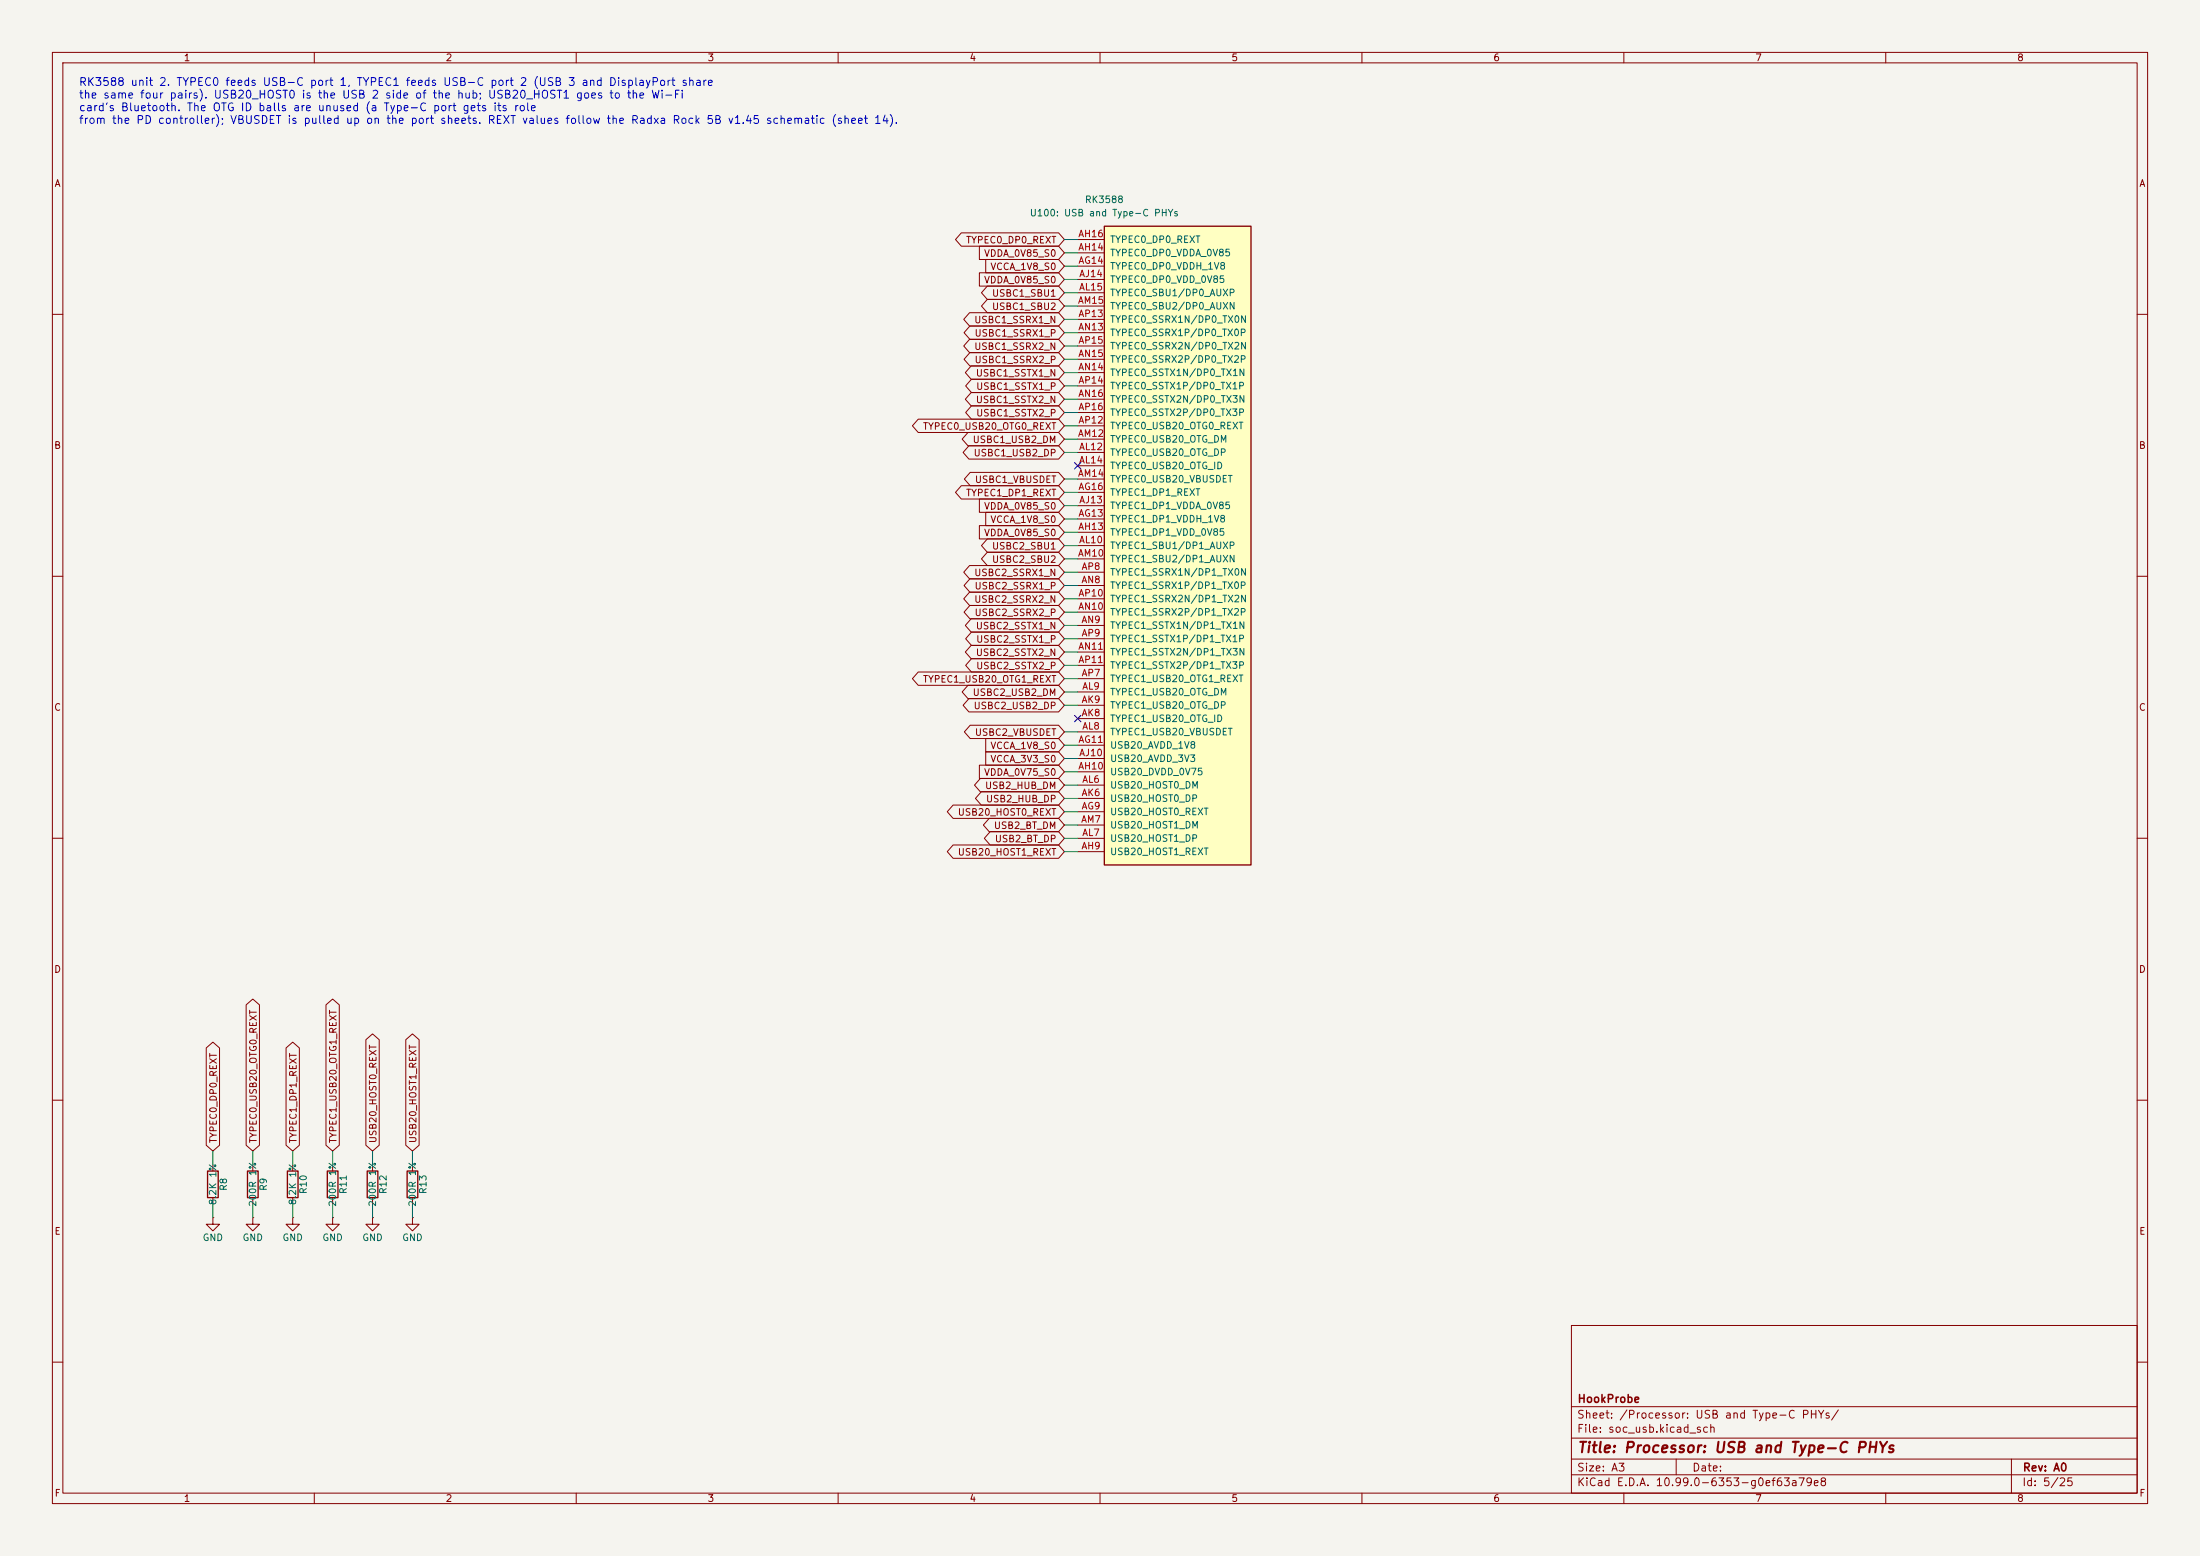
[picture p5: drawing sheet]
<svg xmlns="http://www.w3.org/2000/svg" width="420mm" height="297mm" viewBox="0 0 420 297" stroke-linecap="round" stroke-linejoin="round" font-family="sans-serif">
<path d="M0 0h420v297h-420z" fill="#f5f4ef" stroke="#f5f4ef" stroke-width=".19"/>
<g fill="none" stroke="#840000" stroke-width=".19">
<path d="M10 10h400v277h-400zM12 12h396v273h-396zM60 10v2M110 10v2M160 10v2M210 10v2M260 10v2M310 10v2M360 10v2M10 60h2M408 60h2M10 110h2"/>
<path d="M408 110h2M10 160h2M408 160h2M10 210h2M408 210h2M40.6 232.4v1.3h1.3l-1.3 1.2-1.2-1.2h1.2M40.6 232.4h.1M40.6 222.2v1.3M40.6 228.6v1.3M48.3 232.4v1.3h1.2l-1.2 1.2-1.3-1.2h1.3M48.3 232.4h.1M48.3 222.2v1.3"/>
<path d="M48.3 228.6v1.3M55.9 232.4v1.3h1.2l-1.2 1.2-1.3-1.2h1.3M55.9 232.4h.1M55.9 222.2v1.3M55.9 228.6v1.3M63.5 232.4v1.3h1.3l-1.3 1.2-1.3-1.2h1.3M63.5 232.4h.1M63.5 222.2v1.3M63.5 228.6v1.3M71.1 232.4v1.3h1.3l-1.3 1.2-1.3-1.2h1.3M71.1 232.4h.1M78.7 232.4v1.3h1.3l-1.3 1.2-1.2-1.2h1.2"/>
<path d="M78.7 232.4h.1M78.7 222.2v1.3M78.7 228.6v1.3M300 253h108v32h-108zM10 260h2M300 278.5h108M300 274.5h108M300 268.5h108M320 278.5v3M384 278.5v6.5M408 260h2M60 285v2"/>
<path d="M110 285v2M160 285v2M210 285v2M260 285v2M300 281.5h108M310 285v2M360 285v2"/>
</g>
<path d="M39.6 223.5h2.1v5.1h-2.1zM47.2 223.5h2.1v5.1h-2.1zM54.9 223.5h2v5.1h-2zM62.5 223.5h2v5.1h-2zM77.7 223.5h2.1v5.1h-2.1z" fill="none" stroke="#840000" stroke-width=".25"/>
<path d="M210.8 43.2h28v121.9h-28z" fill="#ffffc2"/>
<path d="M210.8 43.2h28v121.9h-28zM70.1 223.5h2v5.1h-2z" fill="none" stroke="#840000" stroke-width=".25"/>
<g fill="none" stroke="#840000" stroke-width=".19">
<path d="M183.5 44.4h18.6l1.1 1.3-1.1 1.3h-18.6l-1.1-1.3zM185.1 59.7h17l1.1 1.3-1.1 1.2h-17l-1.1-1.2zM187 47h15.1l1.1 1.3-1.1 1.2h-15.1zM187 52.1h15.1l1.1 1.2-1.1 1.3h-15.1zM188.2 49.5h13.9l1.1 1.3-1.1 1.3h-13.9zM188.5 54.6h13.6l1.1 1.3-1.1 1.3h-13.6l-1.1-1.3zM188.5 57.1h13.6l1.1 1.3-1.1 1.3h-13.6l-1.1-1.3zM205.7 50.8h5.1M205.7 48.3h5.1M205.7 45.7h5.1M205.7 53.3h5.1M205.7 55.9h5.1"/>
<path d="M205.7 58.4h5.1M185.1 64.8h17l1.1 1.2-1.1 1.3h-17l-1.1-1.3zM185.2 62.2h16.9l1.1 1.3-1.1 1.3h-16.9l-1.2-1.3zM185.2 67.3h16.9l1.1 1.3-1.1 1.3h-16.9l-1.2-1.3zM185.4 69.8h16.7l1.1 1.3-1.1 1.3h-16.7l-1.1-1.3zM185.4 74.9h16.7l1.1 1.3-1.1 1.3h-16.7l-1.1-1.3zM185.5 72.4h16.6l1.1 1.3-1.1 1.2h-16.6l-1.2-1.2zM185.5 77.5h16.6l1.1 1.2-1.1 1.3h-16.6l-1.2-1.3zM205.7 63.5h5.1M205.7 71.1h5.1M205.7 68.6h5.1M205.7 76.2h5.1"/>
<path d="M205.7 61h5.1M205.7 73.7h5.1M205.7 66h5.1M205.7 78.7h5.1M175.3 80h26.8l1.1 1.3-1.1 1.3h-26.8l-1.1-1.3zM183.5 92.7h18.6l1.1 1.3-1.1 1.3h-18.6l-1.1-1.3zM184.8 82.5h17.3l1.1 1.3-1.1 1.3h-17.3l-1.1-1.3zM185 85.1h17.1l1.1 1.3-1.1 1.2h-17.1l-1.1-1.2zM185.2 90.2h16.9l1.1 1.2-1.1 1.3h-16.9l-1.1-1.3zM187 95.2h15.1l1.1 1.3-1.1 1.3h-15.1zM188.2 97.8h13.9l1.1 1.3-1.1 1.2h-13.9zM205.7 99.1h5.1"/>
<path d="M205.7 94h5.1M205.7 96.5h5.1M205.7 86.4h5.1M205.7 88.9h5.1M205.7 83.8h5.1M205.7 91.4h5.1M205.7 81.3h5.1M185.1 113h17l1.1 1.3-1.1 1.3h-17l-1.1-1.3zM185.1 107.9h17l1.1 1.3-1.1 1.3h-17l-1.1-1.3zM185.2 115.6h16.9l1.1 1.2-1.1 1.3h-16.9l-1.2-1.3zM185.2 110.5h16.9l1.1 1.3-1.1 1.2h-16.9l-1.2-1.2zM185.4 118.1h16.7l1.1 1.3-1.1 1.3h-16.7l-1.1-1.3z"/>
<path d="M187 100.3h15.1l1.1 1.3-1.1 1.3h-15.1zM188.5 105.4h13.6l1.1 1.3-1.1 1.3h-13.6l-1.1-1.3zM188.5 102.9h13.6l1.1 1.2-1.1 1.3h-13.6l-1.1-1.3zM205.7 101.6h5.1M205.7 104.1h5.1M205.7 106.7h5.1M205.7 111.8h5.1M205.7 119.4h5.1M205.7 116.8h5.1M205.7 109.2h5.1M205.7 114.3h5.1M175.3 128.3h26.8l1.1 1.2-1.1 1.3h-26.8l-1.1-1.3z"/>
<path d="M184.8 130.8h17.3l1.1 1.3-1.1 1.3h-17.3l-1.1-1.3zM185 133.3h17.1l1.1 1.3-1.1 1.3h-17.1l-1.1-1.3zM185.2 138.4h16.9l1.1 1.3-1.1 1.3h-16.9l-1.1-1.3zM185.4 123.2h16.7l1.1 1.3-1.1 1.2h-16.7l-1.1-1.2zM185.5 120.6h16.6l1.1 1.3-1.1 1.3h-16.6l-1.2-1.3zM185.5 125.7h16.6l1.1 1.3-1.1 1.3h-16.6l-1.2-1.3zM205.7 137.2h5.1M205.7 134.6h5.1M205.7 139.7h5.1M205.7 132.1h5.1M205.7 124.5h5.1M205.7 129.5h5.1"/>
<path d="M205.7 121.9h5.1M205.7 127h5.1M181.9 153.7h20.2l1.1 1.2-1.1 1.3h-20.2l-1.1-1.3zM187 146h15.1l1.1 1.3-1.1 1.3h-15.1zM187.1 148.6h15l1.1 1.3-1.1 1.2h-15l-1.1-1.2zM187.3 151.1h14.8l1.1 1.3-1.1 1.3h-14.8l-1.1-1.3zM188.2 143.5h13.9l1.1 1.3-1.1 1.3h-13.9zM188.2 141h13.9l1.1 1.2-1.1 1.3h-13.9zM188.8 156.2h13.3l1.1 1.3-1.1 1.3h-13.3l-1.1-1.3zM189 158.7h13.1l1.1 1.3-1.1 1.3h-13.1l-1.1-1.3zM205.7 154.9h5.1M205.7 142.2h5.1"/>
<path d="M205.7 147.3h5.1M205.7 144.8h5.1M205.7 152.4h5.1M205.7 149.9h5.1M205.7 157.5h5.1M181.9 161.3h20.2l1.1 1.3-1.1 1.2h-20.2l-1.1-1.2zM205.7 162.6h5.1M205.7 160h5.1M47 191.8l1.3-1.1 1.2 1.1v26.8l-1.2 1.1-1.3-1.1zM62.2 191.8l1.3-1.1 1.3 1.1v26.8l-1.3 1.1-1.3-1.1zM69.8 198.5l1.3-1.2 1.3 1.2v20.1l-1.3 1.1-1.3-1.1zM77.5 198.5l1.2-1.2 1.3 1.2v20.1l-1.3 1.1-1.2-1.1z"/>
<path d="M39.4 200l1.2-1.1 1.3 1.1v18.6l-1.3 1.1-1.2-1.1zM54.6 200l1.3-1.1 1.3 1.1v18.6l-1.3 1.1-1.3-1.1zM71.1 222.2v1.3M71.1 228.6v1.3"/>
</g>
<g fill="none" stroke="#009600" stroke-width=".19">
<path d="M203.2 58.4h2.5M203.2 55.9h2.5M203.2 53.3h2.5M203.2 50.8h2.5M203.2 48.3h2.5M203.2 45.7h2.5M203.2 78.7h2.5M203.2 76.2h2.5M203.2 73.7h2.5M203.2 71.1h2.5M203.2 68.6h2.5M203.2 66h2.5"/>
<path d="M203.2 63.5h2.5M203.2 61h2.5M203.2 99.1h2.5M203.2 96.5h2.5M203.2 94h2.5M203.2 91.4h2.5M203.2 86.4h2.5M203.2 83.8h2.5M203.2 81.3h2.5M203.2 106.7h2.5M203.2 109.2h2.5M203.2 111.8h2.5"/>
<path d="M203.2 114.3h2.5M203.2 116.8h2.5M203.2 119.4h2.5M203.2 101.6h2.5M203.2 104.1h2.5M203.2 121.9h2.5M203.2 124.5h2.5M203.2 127h2.5M203.2 129.5h2.5M203.2 132.1h2.5M203.2 134.6h2.5M203.2 139.7h2.5"/>
<path d="M203.2 142.2h2.5M203.2 144.8h2.5M203.2 147.3h2.5M203.2 149.9h2.5M203.2 152.4h2.5M203.2 154.9h2.5M203.2 157.5h2.5M203.2 160h2.5M203.2 162.6h2.5M40.6 219.7v2.5M48.3 219.7v2.5M55.9 219.7v2.5"/>
<path d="M63.5 219.7v2.5M71.1 219.7v2.5M78.7 219.7v2.5M40.6 229.9v2.5M48.3 229.9v2.5M55.9 229.9v2.5M63.5 229.9v2.5M71.1 229.9v2.5M78.7 229.9v2.5"/>
</g>
<path d="M205.1 88.3l1.2 1.2M206.3 88.3l-1.2 1.2M205.1 136.6l1.2 1.2M206.3 136.6l-1.2 1.2" fill="none" stroke="#000084" stroke-width=".19"/>
<text font-size="2" fill="#840000" x="301" y="277.8">Title: Processor: USB and Type-C PHYs</text>
<g font-size="1.5" fill="#0000c2">
<text x="15" y="16.8">RK3588 unit 2. TYPEC0 feeds USB-C port 1, TYPEC1 feeds USB-C port 2 (USB 3 and DisplayPort share</text>
<text x="15" y="19.2">the same four pairs). USB20_HOST0 is the USB 2 side of the hub; USB20_HOST1 goes to the Wi-Fi</text>
<text x="15" y="21.6">card's Bluetooth. The OTG ID balls are unused (a Type-C port gets its role</text>
<text x="15" y="24">from the PD controller); VBUSDET is pulled up on the port sheets. REXT values follow the Radxa Rock 5B v1.45 schematic (sheet 14).</text>
</g>
<g font-size="1.5" fill="#840000">
<text x="301" y="268.1">HookProbe</text>
<text x="300.9" y="273.8">File: soc_usb.kicad_sch</text>
<text x="300.9" y="271.1">Sheet: /Processor: USB and Type-C PHYs/</text>
<text x="300.9" y="281.2">Size: A3</text>
<text x="322.9" y="281.2">Date:</text>
<text x="386" y="281.2">Rev: A0</text>
<text x="300.9" y="284">KiCad E.D.A. 10.99.0-6353-g0ef63a79e8</text>
<text x="385.9" y="284">Id: 5/25</text>
</g>
<g font-size="1.3" fill="#840000">
<text x="35" y="12">1</text>
<text x="85" y="12">2</text>
<text x="135" y="12">3</text>
<text x="185" y="12">4</text>
<text x="235" y="12">5</text>
<text x="285" y="12">6</text>
<text x="335" y="12">7</text>
<text x="385" y="12">8</text>
<text x="10.3" y="36">A</text>
<text x="408.3" y="36">A</text>
<text x="184.3" y="46.8">TYPEC0_DP0_REXT</text>
<text x="187.8" y="49.3">VDDA_0V85_S0</text>
<text x="189" y="51.9">VCCA_1V8_S0</text>
<text x="187.8" y="54.4">VDDA_0V85_S0</text>
<text x="189.3" y="56.9">USBC1_SBU1</text>
<text x="189.3" y="59.5">USBC1_SBU2</text>
<text x="185.9" y="62">USBC1_SSRX1_N</text>
<text x="185.9" y="64.6">USBC1_SSRX1_P</text>
<text x="185.9" y="67.1">USBC1_SSRX2_N</text>
<text x="185.9" y="69.6">USBC1_SSRX2_P</text>
<text x="186.2" y="72.2">USBC1_SSTX1_N</text>
<text x="186.2" y="77.3">USBC1_SSTX2_N</text>
<text x="186.2" y="74.7">USBC1_SSTX1_P</text>
<text x="176.1" y="82.3">TYPEC0_USB20_OTG0_REXT</text>
<text x="186.2" y="79.8">USBC1_SSTX2_P</text>
<text x="10.2" y="86">B</text>
<text x="185.6" y="84.9">USBC1_USB2_DM</text>
<text x="185.8" y="87.4">USBC1_USB2_DP</text>
<text x="408.2" y="86">B</text>
<text x="184.3" y="95">TYPEC1_DP1_REXT</text>
<text x="186" y="92.5">USBC1_VBUSDET</text>
<text x="187.8" y="97.6">VDDA_0V85_S0</text>
<text x="189" y="100.1">VCCA_1V8_S0</text>
<text x="187.8" y="102.7">VDDA_0V85_S0</text>
<text x="189.3" y="107.7">USBC2_SBU2</text>
<text x="189.3" y="105.2">USBC2_SBU1</text>
<text x="185.9" y="110.3">USBC2_SSRX1_N</text>
<text x="185.9" y="112.8">USBC2_SSRX1_P</text>
<text x="185.9" y="115.4">USBC2_SSRX2_N</text>
<text x="185.9" y="117.9">USBC2_SSRX2_P</text>
<text x="186.2" y="120.4">USBC2_SSTX1_N</text>
<text x="186.2" y="125.5">USBC2_SSTX2_N</text>
<text x="186.2" y="123">USBC2_SSTX1_P</text>
<text x="176.1" y="130.6">TYPEC1_USB20_OTG1_REXT</text>
<text x="186.2" y="128.1">USBC2_SSTX2_P</text>
<text x="10.2" y="136">C</text>
<text x="185.6" y="133.1">USBC2_USB2_DM</text>
<text x="185.8" y="135.7">USBC2_USB2_DP</text>
<text x="408.2" y="136">C</text>
<text x="186" y="140.8">USBC2_VBUSDET</text>
<text x="189" y="143.3">VCCA_1V8_S0</text>
<text x="187.8" y="148.4">VDDA_0V75_S0</text>
<text x="189" y="145.8">VCCA_3V3_S0</text>
<text x="182.7" y="156">USB20_HOST0_REXT</text>
<text x="187.9" y="150.9">USB2_HUB_DM</text>
<text x="188.1" y="153.5">USB2_HUB_DP</text>
<text x="189.6" y="158.5">USB2_BT_DM</text>
<text x="189.8" y="161.1">USB2_BT_DP</text>
<text x="182.7" y="163.6">USB20_HOST1_REXT</text>
<text x="10.2" y="186">D</text>
<text x="408.2" y="186">D</text>
<text x="41.7" y="218.3" transform="rotate(-90 41.7 218.3)">TYPEC0_DP0_REXT</text>
<text x="49.3" y="218.3" transform="rotate(-90 49.3 218.3)">TYPEC0_USB20_OTG0_REXT</text>
<text x="56.9" y="218.3" transform="rotate(-90 56.9 218.3)">TYPEC1_DP1_REXT</text>
<text x="64.6" y="218.3" transform="rotate(-90 64.6 218.3)">TYPEC1_USB20_OTG1_REXT</text>
<text x="72.2" y="218.3" transform="rotate(-90 72.2 218.3)">USB20_HOST0_REXT</text>
<text x="79.8" y="218.3" transform="rotate(-90 79.8 218.3)">USB20_HOST1_REXT</text>
<text x="10.3" y="236">E</text>
<text x="408.3" y="236">E</text>
<text x="10.3" y="286">F</text>
<text x="35" y="287">1</text>
<text x="85" y="287">2</text>
<text x="135" y="287">3</text>
<text x="185" y="287">4</text>
<text x="235" y="287">5</text>
<text x="285" y="287">6</text>
<text x="335" y="287">7</text>
<text x="385" y="287">8</text>
<text x="408.3" y="286">F</text>
</g>
<g font-size="1.3" fill="#006464">
<text x="196.5" y="41.6">U100: USB and Type-C PHYs</text>
<text x="207" y="39.1">RK3588</text>
<text x="211.8" y="46.7">TYPEC0_DP0_REXT</text>
<text x="211.8" y="51.8">TYPEC0_DP0_VDDH_1V8</text>
<text x="211.8" y="49.2">TYPEC0_DP0_VDDA_0V85</text>
<text x="211.8" y="54.3">TYPEC0_DP0_VDD_0V85</text>
<text x="211.8" y="56.8">TYPEC0_SBU1/DP0_AUXP</text>
<text x="211.8" y="59.4">TYPEC0_SBU2/DP0_AUXN</text>
<text x="211.8" y="64.5">TYPEC0_SSRX1P/DP0_TX0P</text>
<text x="211.8" y="61.9">TYPEC0_SSRX1N/DP0_TX0N</text>
<text x="211.8" y="69.5">TYPEC0_SSRX2P/DP0_TX2P</text>
<text x="211.8" y="67">TYPEC0_SSRX2N/DP0_TX2N</text>
<text x="211.8" y="72.1">TYPEC0_SSTX1N/DP0_TX1N</text>
<text x="211.8" y="77.2">TYPEC0_SSTX2N/DP0_TX3N</text>
<text x="211.8" y="74.6">TYPEC0_SSTX1P/DP0_TX1P</text>
<text x="211.8" y="82.2">TYPEC0_USB20_OTG0_REXT</text>
<text x="211.8" y="79.7">TYPEC0_SSTX2P/DP0_TX3P</text>
<text x="211.8" y="87.3">TYPEC0_USB20_OTG_DP</text>
<text x="211.8" y="89.9">TYPEC0_USB20_OTG_ID</text>
<text x="211.8" y="84.8">TYPEC0_USB20_OTG_DM</text>
<text x="211.8" y="94.9">TYPEC1_DP1_REXT</text>
<text x="211.8" y="92.4">TYPEC0_USB20_VBUSDET</text>
<text x="211.8" y="100">TYPEC1_DP1_VDDH_1V8</text>
<text x="211.8" y="97.5">TYPEC1_DP1_VDDA_0V85</text>
<text x="211.8" y="102.6">TYPEC1_DP1_VDD_0V85</text>
<text x="211.8" y="105.1">TYPEC1_SBU1/DP1_AUXP</text>
<text x="211.8" y="107.6">TYPEC1_SBU2/DP1_AUXN</text>
<text x="211.8" y="112.7">TYPEC1_SSRX1P/DP1_TX0P</text>
<text x="211.8" y="110.2">TYPEC1_SSRX1N/DP1_TX0N</text>
<text x="211.8" y="117.8">TYPEC1_SSRX2P/DP1_TX2P</text>
<text x="211.8" y="115.3">TYPEC1_SSRX2N/DP1_TX2N</text>
<text x="211.8" y="120.3">TYPEC1_SSTX1N/DP1_TX1N</text>
<text x="211.8" y="125.4">TYPEC1_SSTX2N/DP1_TX3N</text>
<text x="211.8" y="122.9">TYPEC1_SSTX1P/DP1_TX1P</text>
<text x="211.8" y="130.5">TYPEC1_USB20_OTG1_REXT</text>
<text x="211.8" y="128">TYPEC1_SSTX2P/DP1_TX3P</text>
<text x="211.8" y="135.6">TYPEC1_USB20_OTG_DP</text>
<text x="211.8" y="133">TYPEC1_USB20_OTG_DM</text>
<text x="211.8" y="143.2">USB20_AVDD_1V8</text>
<text x="211.8" y="138.1">TYPEC1_USB20_OTG_ID</text>
<text x="211.8" y="140.7">TYPEC1_USB20_VBUSDET</text>
<text x="211.8" y="148.3">USB20_DVDD_0V75</text>
<text x="211.8" y="145.7">USB20_AVDD_3V3</text>
<text x="211.8" y="155.9">USB20_HOST0_REXT</text>
<text x="211.8" y="153.4">USB20_HOST0_DP</text>
<text x="211.8" y="150.8">USB20_HOST0_DM</text>
<text x="211.8" y="161">USB20_HOST1_DP</text>
<text x="211.8" y="158.4">USB20_HOST1_DM</text>
<text x="211.8" y="163.5">USB20_HOST1_REXT</text>
<text x="43.6" y="227.4" transform="rotate(-90 43.6 227.4)">R8</text>
<text x="51.3" y="227.4" transform="rotate(-90 51.3 227.4)">R9</text>
<text x="41.6" y="230.1" transform="rotate(-90 41.6 230.1)">8.2K 1%</text>
<text x="49.2" y="230.5" transform="rotate(-90 49.2 230.5)">200R 1%</text>
<text x="56.8" y="230.1" transform="rotate(-90 56.8 230.1)">8.2K 1%</text>
<text x="58.9" y="228" transform="rotate(-90 58.9 228)">R10</text>
<text x="64.5" y="230.5" transform="rotate(-90 64.5 230.5)">200R 1%</text>
<text x="66.5" y="228" transform="rotate(-90 66.5 228)">R11</text>
<text x="72.1" y="230.5" transform="rotate(-90 72.1 230.5)">200R 1%</text>
<text x="74.1" y="228" transform="rotate(-90 74.1 228)">R12</text>
<text x="79.7" y="230.5" transform="rotate(-90 79.7 230.5)">200R 1%</text>
<text x="81.7" y="228" transform="rotate(-90 81.7 228)">R13</text>
<text x="38.6" y="237.2">GND</text>
<text x="46.2" y="237.2">GND</text>
<text x="53.8" y="237.2">GND</text>
<text x="61.4" y="237.2">GND</text>
<text x="69.1" y="237.2">GND</text>
<text x="76.7" y="237.2">GND</text>
</g>
<g font-size="1.3" fill="#a90000">
<text x="205.7" y="45.6">AH16</text>
<text x="205.7" y="48.1">AH14</text>
<text x="205.8" y="50.7">AG14</text>
<text x="205.9" y="53.2">AJ14</text>
<text x="205.7" y="58.3">AM15</text>
<text x="205.9" y="55.7">AL15</text>
<text x="205.7" y="63.4">AN13</text>
<text x="205.8" y="60.8">AP13</text>
<text x="205.8" y="65.9">AP15</text>
<text x="205.7" y="71">AN14</text>
<text x="205.7" y="68.4">AN15</text>
<text x="205.7" y="76.1">AN16</text>
<text x="205.8" y="73.5">AP14</text>
<text x="205.7" y="83.7">AM12</text>
<text x="205.8" y="81.1">AP12</text>
<text x="205.8" y="78.6">AP16</text>
<text x="205.9" y="86.2">AL12</text>
<text x="205.9" y="88.8">AL14</text>
<text x="205.7" y="91.3">AM14</text>
<text x="205.8" y="93.8">AG16</text>
<text x="205.7" y="101.5">AH13</text>
<text x="205.8" y="98.9">AG13</text>
<text x="205.9" y="96.4">AJ13</text>
<text x="205.7" y="106.5">AM10</text>
<text x="205.9" y="104">AL10</text>
<text x="206.3" y="111.6">AN8</text>
<text x="206.4" y="109.1">AP8</text>
<text x="205.7" y="116.7">AN10</text>
<text x="205.8" y="114.2">AP10</text>
<text x="206.3" y="119.2">AN9</text>
<text x="205.7" y="124.3">AN11</text>
<text x="206.4" y="121.8">AP9</text>
<text x="205.8" y="126.9">AP11</text>
<text x="206.4" y="129.4">AP7</text>
<text x="206.5" y="131.9">AL9</text>
<text x="206.4" y="137">AK8</text>
<text x="206.4" y="134.5">AK9</text>
<text x="205.8" y="142.1">AG11</text>
<text x="206.5" y="139.6">AL8</text>
<text x="205.7" y="147.2">AH10</text>
<text x="205.9" y="144.6">AJ10</text>
<text x="206.5" y="149.7">AL6</text>
<text x="206.4" y="154.8">AG9</text>
<text x="206.4" y="152.3">AK6</text>
<text x="206.3" y="157.3">AM7</text>
<text x="206.5" y="159.9">AL7</text>
<text x="206.3" y="162.4">AH9</text>
</g>
</svg>
